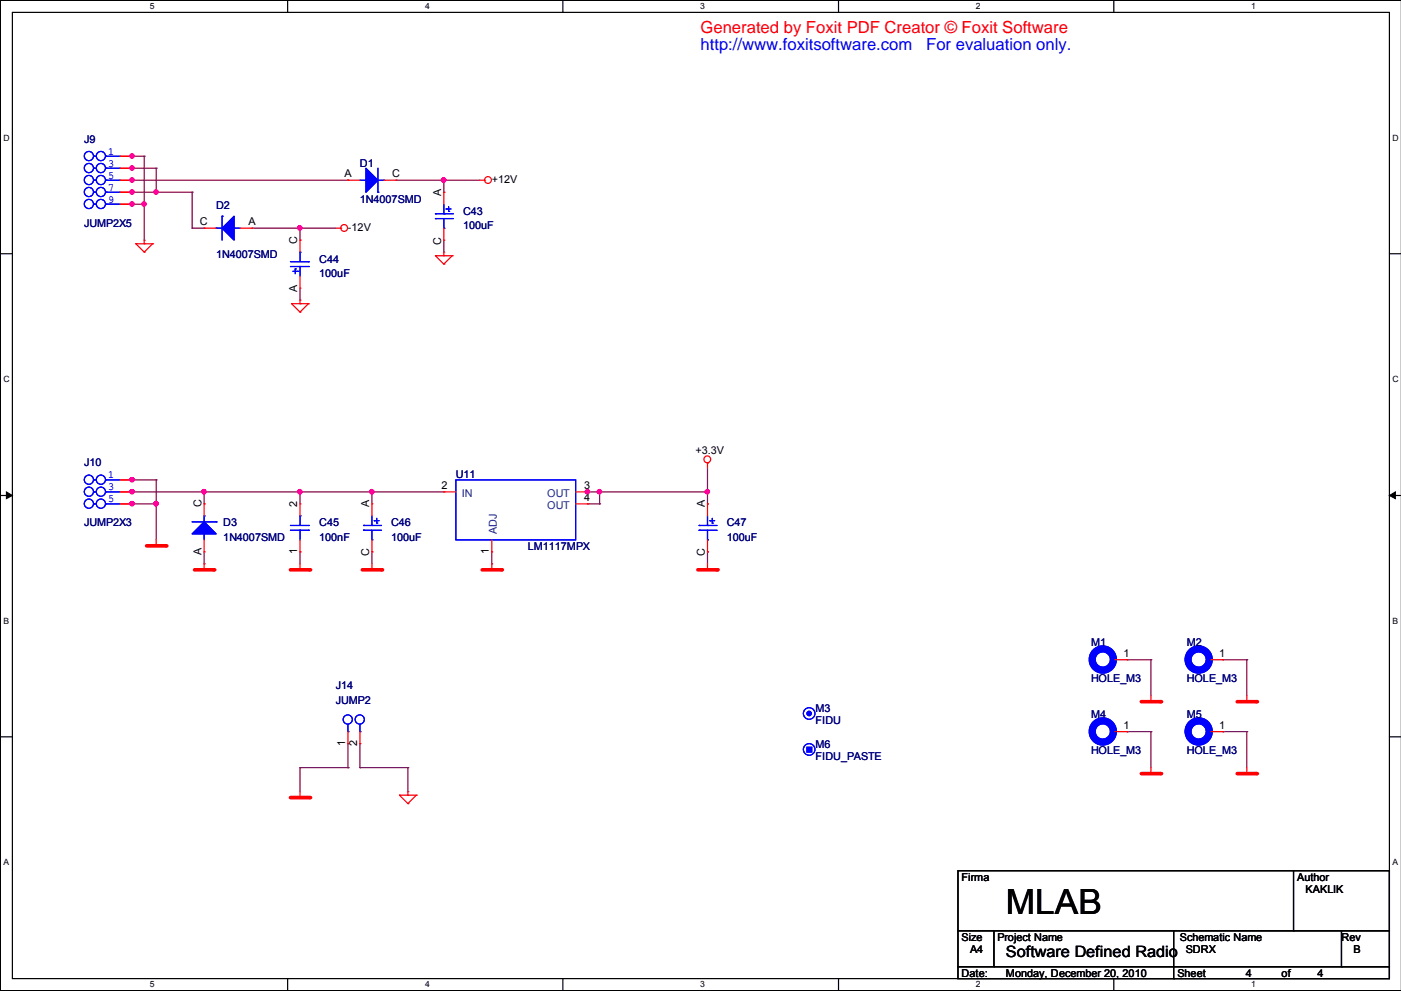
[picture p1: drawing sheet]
<svg xmlns="http://www.w3.org/2000/svg" width="297mm" height="210mm" viewBox="0 0 297 210" stroke-linecap="round" stroke-linejoin="round" font-family="sans-serif">
<path d="M2.6 2.6h291.9v204.7h-291.9zM297 .1h-296.9v209.8h296.9" fill="none" stroke="#000" stroke-width=".25"/>
<g fill="#fff">
<path d="M31.7 .3h1.1v2.1h-1.1z"/>
<path d="M31.7 207.6h1.1v2h-1.1z"/>
</g>
<path d="M61 .1v2.5M61 207.3v2.6" fill="none" stroke="#000" stroke-width=".25"/>
<g fill="#fff">
<path d="M90.1 .3h1v2.1h-1z"/>
<path d="M90.1 207.6h1v2h-1z"/>
</g>
<path d="M119.3 .1v2.5M119.3 207.3v2.6" fill="none" stroke="#000" stroke-width=".25"/>
<g fill="#fff">
<path d="M148.4 .3h1v2.1h-1z"/>
<path d="M148.4 207.6h1v2h-1z"/>
</g>
<path d="M177.7 .1v2.5M177.7 207.3v2.6" fill="none" stroke="#000" stroke-width=".25"/>
<g fill="#fff">
<path d="M206.8 .3h1.1v2.1h-1.1z"/>
<path d="M206.8 207.6h1.1v2h-1.1z"/>
</g>
<path d="M236.1 .1v2.5M236.1 207.3v2.6" fill="none" stroke="#000" stroke-width=".25"/>
<g fill="#fff">
<path d="M265.2 .3h1v2.1h-1z"/>
<path d="M265.2 207.6h1v2h-1z"/>
<path d="M.8 28.2h1.2v2h-1.2z"/>
<path d="M295.1 28.2h1.3v2h-1.3z"/>
<path d="M.8 79.3h1.2v2.1h-1.2z"/>
<path d="M295.1 79.3h1.3v2.1h-1.3z"/>
</g>
<path d="M.1 53.8h2.5M294.5 53.8h2.5" fill="none" stroke="#000" stroke-width=".25"/>
<g fill="#fff">
<path d="M.8 130.6h1.1v2h-1.1z"/>
<path d="M295.1 130.6h1.2v2h-1.2z"/>
</g>
<path d="M.1 105h2.5M294.5 105h2.5" fill="none" stroke="#000" stroke-width=".25"/>
<path d="M1.4 104.2l1.2 .8-1.2 .7zM294.5 105l1.2-.8v1.5z" fill="#000" stroke="#000" stroke-width=".21"/>
<g fill="#fff">
<path d="M.8 181.7h1.1v2h-1.1z"/>
<path d="M295.1 181.7h1.1v2h-1.1z"/>
</g>
<path d="M.1 156.1h2.5M294.5 156.1h2.5" fill="none" stroke="#000" stroke-width=".25"/>
<g fill="none" stroke="#800040" stroke-width=".25">
<path d="M28 33.1h2.6M28 38.2h45.7M28 35.6h5.1M30.6 33.1h.1M30.6 33.1v17.8M33.1 35.6h.1M33.1 35.6v5.1M73.7 38.2h.1M83.9 38.2h17.8M94.1 38.2h.1M94.1 38.2v2.5M28 40.7h.1"/>
<path d="M28 43.3h2.6M28 40.7h12.7M30.6 43.3h.1M30.6 50.9h.1M33.1 40.7h.1M40.7 40.7h.1M40.7 48.3h.1M40.7 40.7v7.6M40.7 48.3h2.6M43.3 48.3h.1M53.4 48.3h17.8M63.6 48.3h.1"/>
<path d="M63.6 50.9h.1M63.6 48.3v2.6M94.1 40.7h.1M94.1 53.4h.1M94.1 50.9v2.5M63.6 63.6h.1M63.6 61v2.6M149.9 99.1v7.7M28 101.7h.1M28 104.2h66.1M28 106.8h5.1M28 101.7h5.1"/>
<path d="M33.1 106.8h.1M33.1 101.7h.1M33.1 101.7v12.7M43.3 106.8h.1M43.3 119.5h.1M43.3 104.2h.1M43.3 104.2v2.6M43.3 116.9v2.6M63.6 116.9h.1M63.6 104.2h.1M63.6 104.2v2.6M63.6 116.9v2.6"/>
<path d="M78.8 104.2h.1M78.8 116.9h.1M78.8 104.2v2.6M78.8 116.9v2.6M104.2 119.5h.1M104.2 116.9v2.6M124.5 106.8h.1M124.5 104.2h.1M124.5 104.2h25.4M124.5 106.8h2.6M127.1 106.8h.1M127.1 104.2h.1"/>
<path d="M127.1 104.2v2.6M149.9 104.2h.1M149.9 116.9h.1M149.9 106.8h.1M149.9 116.9v2.6M238.8 139.8h.1M238.8 139.8h5.1M243.9 139.8h.1M243.9 139.8v7.6M259.2 139.8h.1M259.2 139.8h5M264.2 139.8h.1"/>
<path d="M264.2 139.8v7.6M73.7 157.6v5M76.3 157.6v5M238.8 155h.1M238.8 155h5.1M243.9 155h.1M243.9 155v7.6M259.2 155h.1M259.2 155h5M264.2 155h.1M264.2 155v7.6M63.6 162.6h.1"/>
<path d="M63.6 162.6v5.1M63.6 162.6h10.1M73.7 162.6h.1M76.3 162.6h.1M76.3 162.6h10.1M86.4 162.6h.1M86.4 167.7h.1M86.4 162.6v5.1"/>
</g>
<g fill="#f0f" stroke="#f0f" stroke-width=".25">
<circle cx="33.1" cy="106.7" r=".47"/>
<circle cx="78.8" cy="104.2" r=".47"/>
<circle cx="28" cy="106.7" r=".47"/>
<circle cx="28" cy="101.6" r=".47"/>
<circle cx="28" cy="104.2" r=".47"/>
<circle cx="43.2" cy="104.2" r=".47"/>
<circle cx="127" cy="104.2" r=".47"/>
<circle cx="124.5" cy="104.2" r=".47"/>
<circle cx="63.5" cy="104.2" r=".47"/>
<circle cx="149.9" cy="104.2" r=".47"/>
<circle cx="28" cy="33.1" r=".47"/>
<circle cx="30.5" cy="43.2" r=".47"/>
<circle cx="28" cy="43.2" r=".47"/>
<circle cx="28" cy="38.1" r=".47"/>
<circle cx="28" cy="35.6" r=".47"/>
<circle cx="28" cy="40.7" r=".47"/>
<circle cx="33.1" cy="40.7" r=".47"/>
<circle cx="63.5" cy="48.3" r=".47"/>
<circle cx="94" cy="38.1" r=".47"/>
</g>
<path d="M243.9 148.7h.1M243.9 147.4v1.3" fill="none" stroke="#f00" stroke-width=".25"/>
<path d="M241.9 148.7h4.1" fill="none" stroke="#f00" stroke-width=".76"/>
<circle cx="246" cy="148.7" r=".38" fill="#f00"/>
<path d="M243.9 163.9h.1M243.9 162.6v1.3" fill="none" stroke="#f00" stroke-width=".25"/>
<path d="M241.9 163.9h4.1" fill="none" stroke="#f00" stroke-width=".76"/>
<circle cx="246" cy="163.9" r=".38" fill="#f00"/>
<path d="M264.2 163.9h.1M264.2 162.6v1.3" fill="none" stroke="#f00" stroke-width=".25"/>
<path d="M262.2 163.9h4.1" fill="none" stroke="#f00" stroke-width=".76"/>
<circle cx="266.3" cy="163.9" r=".38" fill="#f00"/>
<path d="M264.2 148.7h.1M264.2 147.4v1.3" fill="none" stroke="#f00" stroke-width=".25"/>
<path d="M262.2 148.7h4.1" fill="none" stroke="#f00" stroke-width=".76"/>
<circle cx="266.3" cy="148.7" r=".38" fill="#f00"/>
<path d="M33.1 115.7h.1M33.1 114.4v1.3" fill="none" stroke="#f00" stroke-width=".25"/>
<path d="M31.1 115.7h4" fill="none" stroke="#f00" stroke-width=".76"/>
<circle cx="35.1" cy="115.7" r=".38" fill="#f00"/>
<path d="M43.3 119.5v1.2M43.3 120.7h.1" fill="none" stroke="#f00" stroke-width=".25"/>
<path d="M41.2 120.7h4.1" fill="none" stroke="#f00" stroke-width=".76"/>
<circle cx="45.3" cy="120.7" r=".38" fill="#f00"/>
<path d="M78.8 119.5v1.2M78.8 120.7h.1" fill="none" stroke="#f00" stroke-width=".25"/>
<path d="M76.8 120.7h4.1" fill="none" stroke="#f00" stroke-width=".76"/>
<circle cx="80.9" cy="120.7" r=".38" fill="#f00"/>
<path d="M63.6 119.5v1.2M63.6 120.7h.1" fill="none" stroke="#f00" stroke-width=".25"/>
<path d="M61.6 120.7h4" fill="none" stroke="#f00" stroke-width=".76"/>
<circle cx="65.6" cy="120.7" r=".38" fill="#f00"/>
<g fill="none" stroke="#f00" stroke-width=".25">
<path d="M149.9 98.1h.1M149.9 98.1v1M104.2 119.5v1.2M104.2 120.7h.1"/>
<circle cx="149.9" cy="97.3" r=".72"/>
</g>
<path d="M102.2 120.7h4.1" fill="none" stroke="#f00" stroke-width=".76"/>
<circle cx="106.3" cy="120.7" r=".38" fill="#f00"/>
<path d="M149.9 119.5v1.2M149.9 120.7h.1" fill="none" stroke="#f00" stroke-width=".25"/>
<path d="M147.9 120.7h4.1" fill="none" stroke="#f00" stroke-width=".76"/>
<circle cx="152" cy="120.7" r=".38" fill="#f00"/>
<g fill="none" stroke="#f00" stroke-width=".25">
<path d="M28.8 51.6h.1M28.8 51.6h3.5M28.8 51.6l1.8 1.8M30.6 51.6h.1M30.6 53.4h.1M30.6 50.9v.7M32.3 51.6h.1M32.3 51.6l-1.7 1.8M63.6 169h.1M63.6 167.7v1.3M84.7 168.5h.1M84.7 168.5h3.5"/>
<path d="M84.7 168.5l1.7 1.8M86.4 168.5h.1M86.4 170.3h.1M86.4 167.7v.8M88.2 168.5h.1M88.2 168.5l-1.8 1.8"/>
</g>
<path d="M61.6 169h4" fill="none" stroke="#f00" stroke-width=".76"/>
<circle cx="65.6" cy="169" r=".38" fill="#f00"/>
<g fill="none" stroke="#f00" stroke-width=".25">
<path d="M25.5 38.2h2.5M25.5 33.1h2.5M25.5 35.6h2.5M28 33.1h.1M28 35.6h.1M28 38.2h.1M73.7 38.2h.1M73.7 38.2h2.6M81.4 38.2h2.5M83.9 38.2h.1M101.7 38.2h1M102.7 38.2h.1"/>
<path d="M25.5 40.7h2.5M25.5 43.3h2.5M28 40.7h.1M28 43.3h.1M43.3 48.3h.1M43.3 48.3h2.5M50.9 48.3h2.5M53.4 48.3h.1M63.6 50.9h.1M63.6 50.9v2.5M63.6 58.5v2.5M71.2 48.3h1"/>
<path d="M72.2 48.3h.1M92.3 54.2h.1M92.3 54.2h3.5M92.3 54.2l1.8 1.8M94.1 54.2h.1M94.1 56h.1M94.1 40.7h.1M94.1 50.9h.1M94.1 40.7v2.6M94.1 48.3v2.6M94.1 53.4v.8M95.8 54.2h.1"/>
<path d="M95.8 54.2l-1.7 1.8M61.8 64.3h.1M61.8 64.3h3.6M61.8 64.3l1.8 1.8M63.6 64.3h.1M63.6 66.1h.1M63.6 61h.1M63.6 63.6v.7M65.4 64.3h.1M65.4 64.3l-1.8 1.8M25.5 104.2h2.5M25.5 106.8h2.5"/>
<path d="M25.5 101.7h2.5M28 101.7h.1M28 104.2h.1M28 106.8h.1M43.3 116.9h.1M43.3 106.8h.1M43.3 106.8v2.5M43.3 114.4v2.5M63.6 116.9h.1M63.6 106.8h.1M63.6 106.8v2.5M63.6 114.4v2.5"/>
<path d="M78.8 106.8h.1M78.8 116.9h.1M78.8 106.8v2.5M78.8 114.4v2.5M94.1 104.2h.1M94.1 104.2h2.5M104.2 116.9h.1M104.2 114.4v2.5M122 104.2h2.5M122 106.8h2.5M124.5 104.2h.1M124.5 106.8h.1"/>
<path d="M149.9 106.8h.1M149.9 116.9h.1M149.9 106.8v2.5M149.9 114.4v2.5M236.3 139.8h2.5M238.8 139.8h.1M256.6 139.8h2.6M259.2 139.8h.1M73.7 157.6h.1M73.7 155v2.6M76.3 157.6h.1M76.3 155v2.6"/>
<path d="M236.3 155h2.5M238.8 155h.1M256.6 155h2.6M259.2 155h.1"/>
<circle cx="103.4" cy="38.1" r=".72"/>
<circle cx="72.9" cy="48.3" r=".72"/>
</g>
<path d="M203 184.5h91.5v12.7h-91.5zM203 197.2h91.5v7.6h-91.5zM210.7 197.2v7.6M248.8 197.2v10.1M274.2 197.2h.1M274.2 184.5v12.7M284.3 197.2v7.6M203 204.8h91.5v2.5h-91.5zM210.7 204.8h.1M248.8 204.8h.1M248.8 207.3h.1M284.3 204.8h.1" fill="none" stroke="#000" stroke-width=".25"/>
<g fill="none" stroke="#00f" stroke-width=".25">
<path d="M19.9 33.1h.1M19.9 35.6h.1M19.9 38.2h.1M19.9 38.2h.5M19.9 33.1h.5M19.9 35.6h.5M22.4 33.1h.1M22.4 35.6h.1M22.4 38.2h.1M22.4 38.2h3.1M22.4 33.1h3.1M22.4 35.6h3.1"/>
<path d="M76.3 38.2h1.3M77.6 38.2h.1M80.1 35.6v5.1M80.1 38.2h1.3M81.4 38.2h.1M19.9 40.7h.1M19.9 43.3h.1M19.9 40.7h.5M19.9 43.3h.5M22.4 40.7h.1M22.4 43.3h.1M22.4 40.7h3.1"/>
<path d="M22.4 43.3h3.1M45.8 48.3h.1M45.8 48.3h1.3M47.1 45.8h.1M47.1 45.8v5.1M49.6 48.3h.1M49.6 48.3h1.3M61.6 56.5h3.8M61.6 55.5h3.8M62.1 57.5h1M62.6 57h.1M62.6 57v1"/>
<path d="M63.1 57.5h.1M63.6 56.5h.1M63.6 53.4h.1M63.6 53.4v2.1M63.6 56.5v2M65.4 56.5h.1M65.4 55.5h.1M80.1 40.7h.1M92.3 45.3h.1M92.3 46.3h.1M92.3 45.3h3.8M92.3 46.3h3.8"/>
<path d="M94.1 45.3h.1M94.1 48.3h.1M94.1 43.3v2M94.1 46.3v2M94.6 44.3h.1M94.6 44.3h1M95.1 44.8h.1M95.1 43.8v1M19.9 101.7h.1M19.9 104.2h.1M19.9 106.8h.1M19.9 101.7h.5"/>
<path d="M19.9 104.2h.5M19.9 106.8h.5M22.4 101.7h.1M22.4 104.2h.1M22.4 106.8h.1M22.4 101.7h3.1M22.4 104.2h3.1M22.4 106.8h3.1M40.7 110.6h5.1M43.3 109.3h.1M43.3 113.1h.1M43.3 109.3v1.3"/>
<path d="M43.3 113.1v1.3M45.8 110.6h.1M61.6 111.3h3.8M61.6 112.4h3.8M63.6 112.4h.1M63.6 109.3h.1M63.6 109.3v2M63.6 112.4v2M65.4 112.4h.1M65.4 111.3h.1M77 111.3h.1M77 112.4h.1"/>
<path d="M77 111.3h3.9M77 112.4h3.9M78.8 111.3h.1M78.8 114.4h.1M78.8 109.3v2M78.8 112.4v2M79.3 110.3h.1M79.3 110.3h1M79.8 110.8h.1M79.8 109.8v1M96.6 101.7h25.4v12.7h-25.4zM148.2 111.3h.1"/>
<path d="M148.2 112.4h.1M148.2 111.3h3.8M148.2 112.4h3.8M149.9 111.3h.1M149.9 114.4h.1M149.9 109.3v2M149.9 112.4v2M150.5 110.3h.1M150.5 110.3h1M151 110.8h.1M151 109.8v1M236.1 139.8h.1"/>
<path d="M236.1 139.8h.2M256.4 139.8h.1M256.4 139.8h.2M73.7 155h.1M73.7 153.5v1.5M76.3 155h.1M76.3 153.5v1.5M236.1 155h.1M236.1 155h.2M256.4 155h.1M256.4 155h.2"/>
<circle cx="18.8" cy="38.1" r=".97"/>
<circle cx="18.8" cy="33.1" r=".97"/>
<circle cx="18.8" cy="35.6" r=".97"/>
<circle cx="21.4" cy="35.6" r=".97"/>
<circle cx="21.4" cy="33.1" r=".97"/>
<circle cx="21.4" cy="38.1" r=".97"/>
<circle cx="18.8" cy="40.7" r=".97"/>
<circle cx="18.8" cy="43.2" r=".97"/>
<circle cx="21.4" cy="40.7" r=".97"/>
<circle cx="21.4" cy="43.2" r=".97"/>
<circle cx="18.8" cy="106.7" r=".97"/>
<circle cx="18.8" cy="101.6" r=".97"/>
<circle cx="18.8" cy="104.2" r=".97"/>
<circle cx="21.4" cy="106.7" r=".97"/>
<circle cx="21.4" cy="101.6" r=".97"/>
<circle cx="21.4" cy="104.2" r=".97"/>
<circle cx="73.7" cy="152.4" r=".97"/>
<circle cx="76.2" cy="152.4" r=".97"/>
<circle cx="171.5" cy="158.8" r="1.23"/>
<circle cx="171.5" cy="151.2" r="1.23"/>
</g>
<g fill="none" stroke="#00f" stroke-width="1.5">
<circle cx="233.7" cy="139.7" r="2.24"/>
<circle cx="254" cy="139.7" r="2.24"/>
<circle cx="233.7" cy="155" r="2.24"/>
<circle cx="254" cy="155" r="2.24"/>
</g>
<g fill="#00f" stroke="#00f" stroke-width=".25">
<path d="M40.7 113.1l2.6-2.5 2.5 2.5z"/>
<path d="M77.6 35.6l2.5 2.6-2.5 2.5z"/>
<path d="M47.1 48.3l2.5-2.5v5.1z"/>
<path d="M171 158.3h1v1h-1z" fill-rule="evenodd"/>
<path d="M171 158.3h1v1h-1z" fill-rule="evenodd"/>
<circle cx="171.5" cy="151.2" r=".47"/>
</g>
<g fill="#f0f" stroke="#f0f" stroke-width=".25">
<circle cx="33.1" cy="106.7" r=".47"/>
<circle cx="78.8" cy="104.2" r=".47"/>
<circle cx="28" cy="106.7" r=".47"/>
<circle cx="28" cy="101.6" r=".47"/>
<circle cx="28" cy="104.2" r=".47"/>
<circle cx="43.2" cy="104.2" r=".47"/>
<circle cx="127" cy="104.2" r=".47"/>
<circle cx="124.5" cy="104.2" r=".47"/>
<circle cx="63.5" cy="104.2" r=".47"/>
<circle cx="149.9" cy="104.2" r=".47"/>
<circle cx="28" cy="33.1" r=".47"/>
<circle cx="30.5" cy="43.2" r=".47"/>
<circle cx="28" cy="43.2" r=".47"/>
<circle cx="28" cy="38.1" r=".47"/>
<circle cx="28" cy="35.6" r=".47"/>
<circle cx="28" cy="40.7" r=".47"/>
<circle cx="33.1" cy="40.7" r=".47"/>
<circle cx="63.5" cy="48.3" r=".47"/>
<circle cx="94" cy="38.1" r=".47"/>
</g>
<text font-size="7.4" x="213.2" y="193.6">MLAB</text>
<text font-size="3.5" fill="#f00" x="148.5" y="7.1">Generated by Foxit PDF Creator © Foxit Software</text>
<g font-size="3.5" fill="#00f">
<text x="148.5" y="10.6">http://www.foxitsoftware.com</text>
<text x="196.3" y="10.6">For evaluation only.</text>
</g>
<text font-size="3.3" x="213.2" y="202.7">Software Defined Radio</text>
<g font-size="2.3" fill="#000080">
<text x="17.9" y="30.2">J9</text>
<text x="76.3" y="35.3">D1</text>
<text x="45.8" y="44.2">D2</text>
<text x="76.3" y="42.9">1N4007SMD</text>
<text x="98.1" y="45.5">C43</text>
<text x="17.9" y="48">JUMP2X5</text>
<text x="98.1" y="48.5">100uF</text>
<text x="45.8" y="54.6">1N4007SMD</text>
<text x="67.7" y="55.6">C44</text>
<text x="67.7" y="58.7">100uF</text>
<text x="17.9" y="98.8">J10</text>
<text x="96.6" y="101.3">U11</text>
<text x="17.9" y="111.5">JUMP2X3</text>
<text x="47.3" y="111.5">D3</text>
<text x="67.7" y="111.5">C45</text>
<text x="82.9" y="111.5">C46</text>
<text x="154" y="111.5">C47</text>
<text x="47.3" y="114.6">1N4007SMD</text>
<text x="67.7" y="114.6">100nF</text>
<text x="82.9" y="114.6">100uF</text>
<text x="111.9" y="116.6">LM1117MPX</text>
<text x="154" y="114.6">100uF</text>
<text x="231.2" y="136.9">M1</text>
<text x="251.6" y="136.9">M2</text>
<text x="71.2" y="146">J14</text>
<text x="71.2" y="149.1">JUMP2</text>
<text x="231.2" y="144.5">HOLE_M3</text>
<text x="251.6" y="144.5">HOLE_M3</text>
<text x="172.8" y="150.9">M3</text>
<text x="172.8" y="153.4">FIDU</text>
<text x="231.2" y="152.1">M4</text>
<text x="251.6" y="152.1">M5</text>
<text x="172.8" y="158.5">M6</text>
<text x="172.8" y="161">FIDU_PASTE</text>
<text x="231.2" y="159.8">HOLE_M3</text>
<text x="251.6" y="159.8">HOLE_M3</text>
</g>
<g font-size="2.3" fill="#00f">
<text x="22.9" y="32.8">1</text>
<text x="22.9" y="35.3">3</text>
<text x="22.9" y="37.8">5</text>
<text x="22.9" y="40.4">7</text>
<text x="22.9" y="42.9">9</text>
<text x="22.9" y="101.3">1</text>
<text x="22.9" y="103.9">3</text>
<text x="22.9" y="106.4">5</text>
</g>
<g font-size="2.3">
<text x="73" y="37.6">A</text>
<text x="83.1" y="37.6">C</text>
<text x="93.5" y="41.5" transform="rotate(-90 93.5 41.5)">A</text>
<text x="104.2" y="38.9">+12V</text>
<text x="42.3" y="47.8">C</text>
<text x="52.7" y="47.8">A</text>
<text x="63" y="51.6" transform="rotate(-90 63 51.6)">C</text>
<text x="73.7" y="49">-12V</text>
<text x="93.5" y="51.8" transform="rotate(-90 93.5 51.8)">C</text>
<text x="63" y="61.8" transform="rotate(-90 63 61.8)">A</text>
<text x="147.4" y="96.3">+3.3V</text>
<text x="42.7" y="107.5" transform="rotate(-90 42.7 107.5)">C</text>
<text x="63" y="107.5" transform="rotate(-90 63 107.5)">2</text>
<text x="78.2" y="107.5" transform="rotate(-90 78.2 107.5)">A</text>
<text x="93.6" y="103.6">2</text>
<text x="123.8" y="103.6">3</text>
<text x="123.8" y="106.2">4</text>
<text x="149.4" y="107.5" transform="rotate(-90 149.4 107.5)">A</text>
<text x="42.7" y="117.7" transform="rotate(-90 42.7 117.7)">A</text>
<text x="63" y="117.4" transform="rotate(-90 63 117.4)">1</text>
<text x="78.2" y="117.9" transform="rotate(-90 78.2 117.9)">C</text>
<text x="103.6" y="117.4" transform="rotate(-90 103.6 117.4)">1</text>
<text x="149.4" y="117.9" transform="rotate(-90 149.4 117.9)">C</text>
<text x="238.1" y="139.2">1</text>
<text x="258.4" y="139.2">1</text>
<text x="238.1" y="154.4">1</text>
<text x="258.4" y="154.4">1</text>
<text x="73.2" y="158.1" transform="rotate(-90 73.2 158.1)">1</text>
<text x="75.7" y="158.1" transform="rotate(-90 75.7 158.1)">2</text>
<text x="203.8" y="186.7">Firma</text>
<text x="274.9" y="186.7">Author</text>
<text x="276.7" y="189.2">KAKLIK</text>
<text x="203.8" y="199.4">Size</text>
<text x="205.6" y="201.9">A4</text>
<text x="211.4" y="199.4">Project Name</text>
<text x="250" y="199.4">Schematic Name</text>
<text x="251.3" y="201.9">SDRX</text>
<text x="284.3" y="199.4">Rev</text>
<text x="286.9" y="201.9">B</text>
<text x="203.8" y="207">Date:</text>
<text x="213.2" y="207">Monday, December 20, 2010</text>
<text x="249.5" y="207">Sheet</text>
<text x="264" y="207">4</text>
<text x="271.6" y="207">of</text>
<text x="279.2" y="207">4</text>
</g>
<g font-size="2.3" fill="#004080">
<text x="97.9" y="105.3">IN</text>
<text x="116" y="105.3">OUT</text>
<text x="116" y="107.9">OUT</text>
<text x="105.3" y="113.1" transform="rotate(-90 105.3 113.1)">ADJ</text>
</g>
<g font-size="1.8">
<text x="31.8" y="1.9">5</text>
<text x="90.1" y="1.9">4</text>
<text x="148.4" y="1.9">3</text>
<text x="206.8" y="1.9">2</text>
<text x="265.2" y="1.9">1</text>
<text x=".8" y="29.8">D</text>
<text x="295.2" y="29.8">D</text>
<text x=".8" y="80.9">C</text>
<text x="295.2" y="80.9">C</text>
<text x=".8" y="132.2">B</text>
<text x="295.2" y="132.2">B</text>
<text x=".8" y="183.3">A</text>
<text x="295.2" y="183.3">A</text>
<text x="31.8" y="209.2">5</text>
<text x="90.1" y="209.2">4</text>
<text x="148.4" y="209.2">3</text>
<text x="206.8" y="209.2">2</text>
<text x="265.2" y="209.2">1</text>
</g>
</svg>
